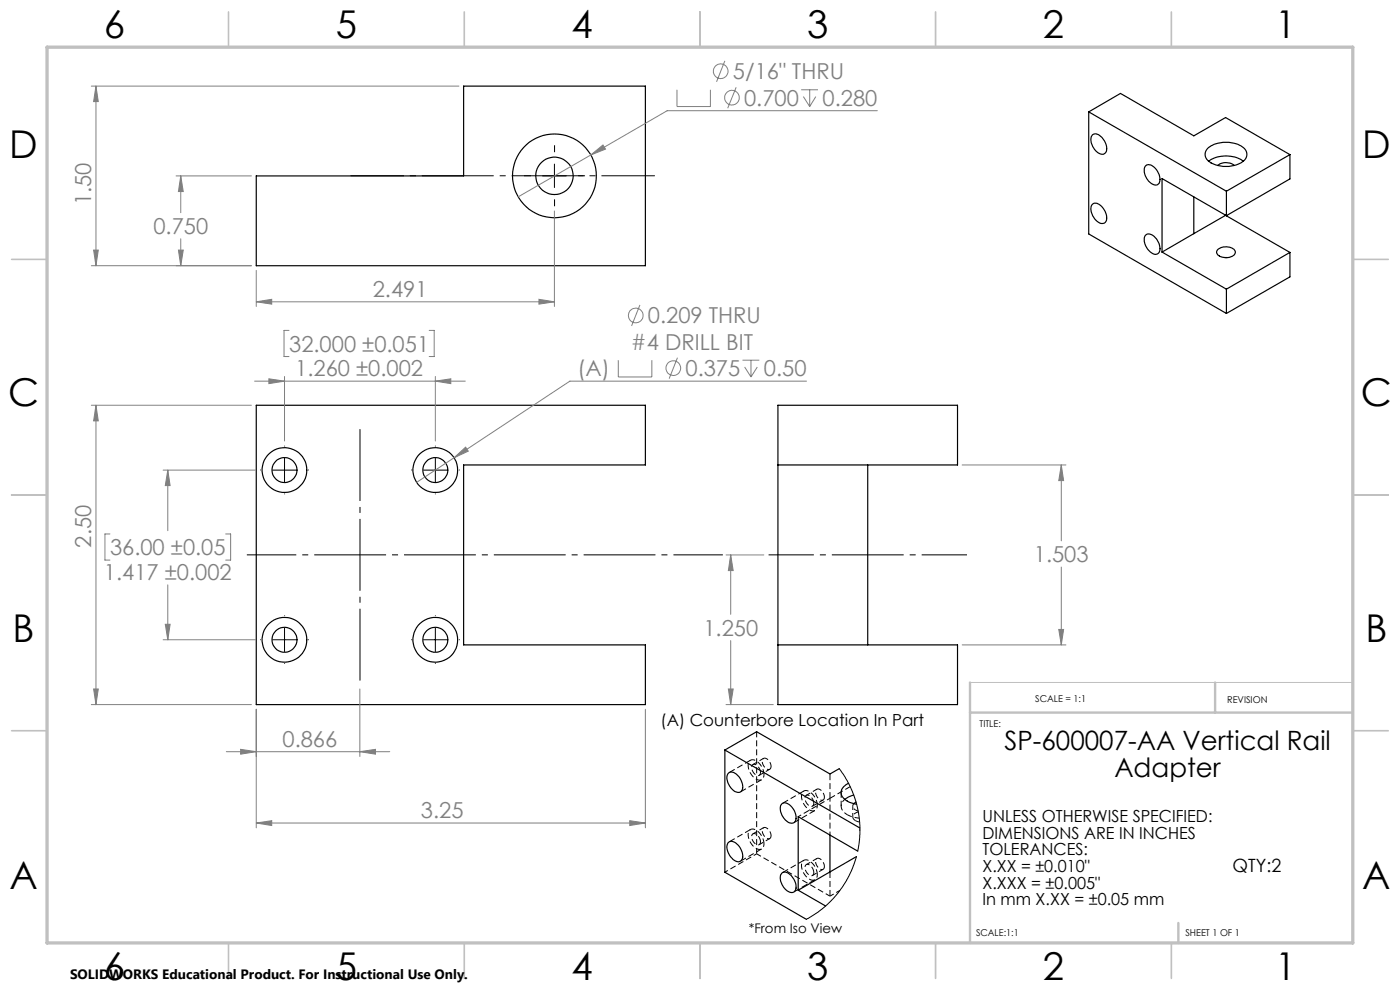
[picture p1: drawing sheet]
<svg xmlns="http://www.w3.org/2000/svg" width="297mm" height="210mm" viewBox="0 0 297 210" stroke-linecap="round" stroke-linejoin="round" font-family="sans-serif">
<g fill="none" stroke="#000" stroke-width=".25">
<path d="M54.4 37.3h44v-19h38.5v38.1h-82.5zM231 23.7l6.7-3.9 15.6 9 6.7-3.9 13.6 7.9M231 23.7l29.2 16.9M231 23.7v25.9l29.2 16.9M231.7 28.7a1.57 1.57 0 0 1 2.3 .7 2.59 2.59 0 0 1 .5 3.1 1.7 1.7 0 0 1-2.4-.9 2.7 2.7 0 0 1-.4-2.9zM243 35.2a1.55 1.55 0 0 1 2.3 .7 2.65 2.65 0 0 1 .4 3.1 1.67 1.67 0 0 1-2.2-.9 2.59 2.59 0 0 1-.5-2.9zM256.4 31.3a6.6 6.6 0 0 1 7.6 .2 1.87 1.87 0 0 1-.8 3.1 6.4 6.4 0 0 1-7.2-.8 1.77 1.77 0 0 1 .4-2.5zM256.4 34.2a6.5 6.5 0 0 1 7.3 0M258.3 35.1a2.84 2.84 0 0 1 3.5 0M273.6 32.8l-13.4 7.8M273.6 32.8v5.2l-13.4 7.7M231.8 43.3a1.84 1.84 0 0 1 2.3 1 2.3 2.3 0 0 1 .2 3 2.12 2.12 0 0 1-2.5-1.5 2.2 2.2 0 0 1 0-2.5z"/>
<path d="M243 49.9a1.62 1.62 0 0 1 2.3 .7 2.71 2.71 0 0 1 .4 3.1 1.35 1.35 0 0 1-1.9-.4 2.93 2.93 0 0 1-.8-3.4zM246.5 53.5l13.7 7.8M253.3 49.6l-6.8 3.9M253.3 49.6l6.7-3.9 13.6 7.8M253.3 41.8v7.8M258.4 52.8a2.79 2.79 0 0 1 3.6 .4 1.05 1.05 0 0 1-1 1.3 2.38 2.38 0 0 1-2.9-.9l.1-.5zM259.8 54.6h.5M260.2 40.6v5.1M260.2 45.7l-13.7-7.8v15.6M273.6 53.5v5.2l-13.4 7.8M273.6 53.5l-13.4 7.8M260.2 61.3v5.2"/>
<path d="M54.4 86h82.5v12.6h-38.5v38.2h38.5v12.7h-82.5zM165 98.6h38.1v-12.6h-38.1v63.5h38.1v-12.7h-38.1M184.1 98.6v38.2M153.8 159.1l6.7-3.9 15.6 9 1.9-1.2M153.8 159.1l28.6 16.5M153.8 159.1v25.9l17.3 10M154.5 164.1a1.38 1.38 0 0 1 2.1 .5 2.72 2.72 0 0 1 .6 3.3 1.74 1.74 0 0 1-2.3-.9 2.59 2.59 0 0 1-.4-2.9zM154.5 178.7a1.38 1.38 0 0 1 2.1 .5 2.73 2.73 0 0 1 .6 3.4 1.47 1.47 0 0 1-2.1-.7 2.87 2.87 0 0 1-.6-3.2zM165.9 170.5a2.04 2.04 0 0 1 2.5 1.3 2.18 2.18 0 0 1 0 2.7 1.97 1.97 0 0 1-2.3-1.3 2.29 2.29 0 0 1-.2-2.7zM176.1 177.1v7.9M180 166.1a2.04 2.04 0 0 0-1.4 2.8 4.4 4.4 0 0 0 3.1 1.7M181.1 168.7l-1.1 .3-.8 .6"/>
<path d="M181.6 170.1l-.5 .4M165.9 185.2a1.82 1.82 0 0 1 2.3 1.1 2.3 2.3 0 0 1 .2 2.9 2.3 2.3 0 0 1-2.6-1.8 1.93 1.93 0 0 1 .1-2.2zM169.3 188.8l5.9 3.4M176.1 185l-6.8 3.8M181.7 181.7l-5.6 3.3M182 180.5l-12.7-7.3v15.6"/>
<circle cx="117.6" cy="37.3" r="8.9"/>
<circle cx="117.6" cy="37.3" r="4"/>
<circle cx="60.3" cy="99.7" r="4.7"/>
<circle cx="60.3" cy="99.7" r="2.66"/>
<circle cx="92.3" cy="99.7" r="4.7"/>
<circle cx="92.3" cy="99.7" r="2.66"/>
<circle cx="60.3" cy="135.7" r="4.7"/>
<circle cx="60.4" cy="135.7" r="2.65"/>
<circle cx="92.3" cy="135.7" r="4.7"/>
<circle cx="92.4" cy="135.7" r="2.65"/>
</g>
<path d="M179.8 172.8a1.86 1.86 0 0 1-.6-3.2M180.9 171v2.3M181.5 174.1l.9 .3" fill="none" stroke="#000" stroke-width=".21" stroke-dasharray="1.3 .6" stroke-dashoffset=".5" stroke-linecap="butt"/>
<path d="M161.3 163.7a.65 .65 0 0 1-.3 .8 .65 .65 0 0 1-.9-.3 1.37 1.37 0 0 1-.3-2.1 1.65 1.65 0 0 1 1.5 1.6M161.3 178.4a.65 .65 0 0 1-.3 .8 .65 .65 0 0 1-.9-.3 1.37 1.37 0 0 1-.3-2.1 1.65 1.65 0 0 1 1.5 1.6M163.6 162.7a1.62 1.62 0 0 0-1.6-1.8 1.56 1.56 0 0 0 1.3 2.3l.3-.5M163.6 177.4a1.62 1.62 0 0 0-1.6-1.8 1.56 1.56 0 0 0 1.3 2.3l.3-.5M172.6 170.2a.65 .65 0 0 1-.3 .8 .65 .65 0 0 1-.9-.3 1.37 1.37 0 0 1-.2-2 1.65 1.65 0 0 1 1.4 1.5M174.9 169.3a1.62 1.62 0 0 0-1.6-1.9 1.56 1.56 0 0 0 1.3 2.3l.3-.4M182.1 172.2a1.02 1.02 0 0 0-1 .5 1.02 1.02 0 0 0 .1 1.1l.3 .3M182.3 173.5l-1.2-.2-1.3-.5M160.5 181.1l15.6 9M172.6 184.9a.65 .65 0 0 1-.3 .8 .65 .65 0 0 1-.9-.3 1.37 1.37 0 0 1-.2-2 1.65 1.65 0 0 1 1.4 1.5M174.9 184a1.62 1.62 0 0 0-1.6-1.9 1.56 1.56 0 0 0 1.3 2.3l.3-.4" fill="none" stroke="#000" stroke-width=".21" stroke-dasharray="1.3 .6" stroke-dashoffset=".2" stroke-linecap="butt"/>
<path d="M181.5 171.8a.82 .82 0 0 1-.4-1.3" fill="none" stroke="#000" stroke-width=".21" stroke-dasharray="1.3 .6" stroke-dashoffset=".8" stroke-linecap="butt"/>
<path d="M157.1 168l4.5-2.6M159.2 161.3l-4.5 2.6M159.2 176l-4.5 2.6M168.4 174.5l4.5-2.6M170.5 167.8l-4.5 2.6M176.1 164.2v5.1M182.1 172l-.6-.2M157.1 182.7l4.5-2.6M168.4 189.2l4.5-2.6M170.5 182.5l-4.5 2.6M176.1 184.9v5.2" fill="none" stroke="#000" stroke-width=".21" stroke-dasharray="1.3 .6" stroke-linecap="butt"/>
<path d="M162.1 164a1.13 1.13 0 0 1-.6 1.4 1.13 1.13 0 0 1-1.5-.4 3.1 3.1 0 0 1-1-3.5 1.55 1.55 0 0 1 2.3 .7l.4 .7 .4 1.1M162.1 178.7a1.13 1.13 0 0 1-.6 1.4 1.13 1.13 0 0 1-1.5-.4 3.1 3.1 0 0 1-1-3.6 1.55 1.55 0 0 1 2.3 .8l.4 .7 .4 1.1M173.4 170.6a1.13 1.13 0 0 1-.6 1.4 1.13 1.13 0 0 1-1.5-.5 3.1 3.1 0 0 1-1-3.5 1.55 1.55 0 0 1 2.3 .7l.5 .8 .3 1.1M173.4 185.3a1.13 1.13 0 0 1-.6 1.4 1.13 1.13 0 0 1-1.5-.5 3.1 3.1 0 0 1-1-3.5 1.55 1.55 0 0 1 2.3 .7l.5 .8 .3 1.1M178.2 188.9l-2.1 1.2" fill="none" stroke="#000" stroke-width=".21" stroke-dasharray="1.3 .6" stroke-dashoffset=".4" stroke-linecap="butt"/>
<path d="M169.3 173.2l6.8-3.9M176.1 169.3v7.8M153.8 185l6.7-3.9" fill="none" stroke="#000" stroke-width=".21" stroke-dasharray="1.3 .6" stroke-dashoffset=".6" stroke-linecap="butt"/>
<path d="M160.5 155.2v25.9M178.4 168.1v2.9M180.4 166.9l-4.3 2.4" fill="none" stroke="#000" stroke-width=".21" stroke-dasharray="1.3 .6" stroke-dashoffset=".1" stroke-linecap="butt"/>
<path d="M161.1 164.5l2.2-1.3M161.1 179.2l2.2-1.3M162 160.9l-2.3 1.3M162 175.6l-2.3 1.3M172.4 171l2.2-1.3M173.3 167.4l-2.3 1.3M172.4 185.7l2.2-1.3M173.3 182.1l-2.3 1.3" fill="none" stroke="#000" stroke-width=".21" stroke-dasharray="1.3 .6" stroke-dashoffset=".3" stroke-linecap="butt"/>
<path d="M115.1 37.3h5M117.6 34.8v5M57.9 99.7h5M60.4 97.2v5M89.9 99.7h5M92.4 97.2v5M57.9 135.7h5M60.4 133.2v5M89.9 135.7h5M92.4 133.2v5M178 163l1.2 1.8 1.2 2.1 .9 2.1 .6 2.2 .5 3.8v2.7l-.4 2.8M181.7 181.7l-.7 2-1.1 2.5-2.2 3.3-1.6 1.8-1.7 1.5-3.3 2.2" fill="none" stroke="#000" stroke-width=".21"/>
<g fill="none" stroke="#808080" stroke-width=".21">
<path d="M19.4 18.3h78M20.4 18.3l.4 3.2h-.9zM20.4 18.3v38.1M143.6 19v3.6h7.1v-3.6M153.8 12.9l-1.8 4.4M156.2 18.5l-1.8 4.5M170 19h3.5M171.8 19v3.6M37.4 37.3h15.9M38.3 37.3l.6 3.3h-1zM38.3 37.3v7.8M125.3 32.9l2.6-2.1 .5 .8z"/>
<path d="M125.3 32.9l-15.4 8.9M170.4 20.5l1.4 2.1M173.1 20.5l-1.3 2.1M186.1 23.5h-44.6l-16.2 9.4M19.4 56.4h33.9M19.9 53h.9l-.4 3.4zM37.9 53h1l-.6 3.4zM38.3 50.7v5.7M54.4 57.4v7.6M117.6 44.8v20.2M54.4 64l3.2-.5v1zM54.4 64h63.2"/>
<path d="M60.4 79.9v13.6M61.3 70.1h-1v5.5h1M91.1 70.1h1v5.5h-1M92.4 79.9v13.6M114.3 63.5l3.3 .5-3.3 .5zM131.2 76.4v3.6h7.1v-3.6M135.7 64.7l-1.7 4.4M143.7 75.9l-1.7 4.4M157.5 76.4h3.6M158 77.8l1.3 2.2M159.3 76.4v3.6M160.7 77.8l-1.4 2.2"/>
<path d="M19.4 86h33.9M20.4 86l.4 3.3h-.9zM20.4 86v63.5M34.6 99.7h19.6M35.6 99.7l.5 3.3h-1zM35.6 99.7v12.9M54 80.8h44.7M57 80.4l3.4 .4-3.4 .6zM92.4 80.8l3.2-.4v1zM96.3 97.1l2.5-2.2 .5 .8zM96.3 97.1l-7.9 5.2M171.1 80.8h-50.2l-24.6 16.3"/>
<path d="M204.1 98.6h22M225.1 98.6l.5 3.3h-1zM225.1 98.6v16.1M23.3 113.3h-1v5.5h1M47.9 113.3h1v5.5h-1M154 117.7h8M155 117.7l.5 3.3h-1zM155 117.7v12.6M34.6 135.7h19.6M35.1 132.4h1l-.5 3.3zM35.6 124.1v11.6M155 135.9v13.6"/>
<path d="M204.1 136.8h22M224.6 133.5h1l-.5 3.3zM225.1 120.3v16.5M19.4 149.5h33.9M19.9 146.1h.9l-.4 3.4zM48 159.4h34.7M51 159l3.4 .4-3.4 .6zM54.4 150.5v25.1M76.3 159.4l3.4-.4v1zM76.3 146.1v14.4M136.9 150.5v25.1M154 149.5h10"/>
<path d="M154.5 146.1h1l-.5 3.4zM54.4 174.6l3.2-.5v1zM54.4 174.6h82.5M133.6 174.1l3.3 .5-3.3 .5z"/>
<circle cx="152.9" cy="15.1" r="1.55"/>
<circle cx="155.3" cy="20.7" r="1.55"/>
<circle cx="134.9" cy="66.9" r="1.56"/>
<circle cx="142.8" cy="78.1" r="1.55"/>
</g>
<path d="M74.4 37.3h64.5" fill="none" stroke="#000" stroke-width=".21" stroke-dasharray="15.2 1.3 1.3 1.3" stroke-dashoffset="3.9" stroke-linecap="butt"/>
<g fill="none" stroke="#000" stroke-width=".21" stroke-dasharray="15.2 1.3 1.3 1.3" stroke-linecap="butt">
<path d="M112.6 37.3h-1.4M117.6 32.3v-1.5M122.6 37.3h1.5M117.6 42.3v1.5M55.4 99.7h-.2M60.4 94.7v-.2M65.4 99.7h.1M87.4 99.7h-.2M92.4 94.7v-.2M97.4 99.7h.1M60.4 104.7v.1M92.4 104.7v.1"/>
<path d="M55.4 135.7h-.2M60.4 130.7v-.2M65.4 135.7h.1M87.4 135.7h-.2M92.4 130.7v-.2M97.4 135.7h.1M60.4 140.7v.1M92.4 140.7v.1"/>
</g>
<path d="M52.4 117.7h100.9" fill="none" stroke="#000" stroke-width=".21" stroke-dasharray="15.2 1.3 1.3 1.3" stroke-dashoffset="4.8" stroke-linecap="butt"/>
<path d="M76.4 90.3v54.8" fill="none" stroke="#000" stroke-width=".21" stroke-dasharray="15.2 1.3 1.3 1.3" stroke-dashoffset="-.7" stroke-linecap="butt"/>
<path d="M163 117.7h42.1" fill="none" stroke="#000" stroke-width=".21" stroke-dasharray="15.2 1.3 1.3 1.3" stroke-dashoffset="5.6" stroke-linecap="butt"/>
<path d="M205.8 144.8h81.2" fill="none" stroke="#c0c0c0" stroke-width=".21"/>
<g fill="none" stroke="#c0c0c0" stroke-width=".35">
<path d="M48.5 2.5v7.5M98.5 2.5v7.5M148.5 2.5v7.5M198.5 2.5v7.5M248.5 2.5v7.5M2.5 55h7.5M287 55h7.5M2.5 105h7.5M287 105h7.5M2.5 155h7.5M287 155h7.5M48.5 200v7.5"/>
<path d="M98.5 200v7.5M148.5 200v7.5M198.5 200v7.5M248.5 200v7.5"/>
</g>
<path d="M205.8 144.8v55.2M205.8 151.2h81.2M257.8 144.8v6.4M250 195.8v4.2" fill="none" stroke="#c0c0c0" stroke-width=".5"/>
<path d="M10 10h277v190h-277z" fill="none" stroke="#c0c0c0" stroke-width=".7"/>
<g fill="#808080">
<path d="M114.3 63.5l3.3 .5-3.3 .5zM54.4 64l3.2-.5v1z"/>
<path d="M54.4 174.6l3.2-.5v1zM133.6 174.1l3.3 .5-3.3 .5zM51 159l3.4 .4-3.4 .6zM76.3 159.4l3.4-.4v1zM35.6 99.7l.5 3.3h-1zM35.1 132.4h1l-.5 3.3zM96.3 97.1l3-1.4-.5-.8zM57 80.4l3.4 .4-3.4 .6zM92.4 80.8l3.2-.4v1zM125.3 32.9l3.1-1.3-.5-.8zM38.3 37.3l.6 3.3h-1zM37.9 53h1l-.6 3.4zM225.1 98.6l.5 3.3h-1zM224.6 133.5h1l-.5 3.3zM155 117.7l.5 3.3h-1zM154.5 146.1h1l-.5 3.4z"/>
<path d="M20.4 86l.4 3.3h-.9zM19.9 146.1h.9l-.4 3.4zM20.4 18.3l.4 3.2h-.9zM19.9 53h.9l-.4 3.4z"/>
</g>
<g font-size="8.1">
<text x="22" y="8">6</text>
<text x="71.2" y="8">5</text>
<text x="121.2" y="8">4</text>
<text x="171.2" y="8">3</text>
<text x="221.2" y="8">2</text>
<text x="270.5" y="8">1</text>
<text x="2" y="33.6">D</text>
<text x="289" y="33.6">D</text>
<text x="1.7" y="86.1">C</text>
<text x="288.7" y="86.1">C</text>
<text x="2.7" y="136.1">B</text>
<text x="289.7" y="136.1">B</text>
<text x="2" y="188.6">A</text>
<text x="289" y="188.6">A</text>
<text x="22" y="208">6</text>
<text x="71.2" y="208">5</text>
<text x="121.2" y="208">4</text>
<text x="171.2" y="208">3</text>
<text x="221.2" y="208">2</text>
<text x="270.5" y="208">1</text>
</g>
<g font-size="5.6">
<text x="213.1" y="159.1">SP-600007-AA Vertical Rail</text>
<text x="236.4" y="164.8">Adapter</text>
</g>
<g font-size="4.7" fill="#808080">
<text x="155.5" y="16.8">5/16&quot; THRU</text>
<text x="157.9" y="22.4">0.700</text>
<text x="174.5" y="22.4">0.280</text>
<text x="19.4" y="43.5" transform="rotate(-90 19.4 43.5)">1.50</text>
<text x="32.6" y="49.6">0.750</text>
<text x="79.1" y="63">2.491</text>
<text x="137.5" y="68.6">0.209 THRU</text>
<text x="61.3" y="74.6">32.000 ±0.051</text>
<text x="133.9" y="74.2">#4 DRILL BIT</text>
<text x="62.6" y="79.8">1.260 ±0.002</text>
<text x="122.5" y="79.8">(A)</text>
<text x="145.4" y="79.8">0.375</text>
<text x="162.1" y="79.8">0.50</text>
<text x="19.4" y="116.1" transform="rotate(-90 19.4 116.1)">2.50</text>
<text x="23.3" y="117.8">36.00 ±0.05</text>
<text x="219.3" y="119.2">1.503</text>
<text x="22" y="123">1.417 ±0.002</text>
<text x="149.2" y="134.8">1.250</text>
<text x="59.9" y="158.4">0.866</text>
<text x="89.3" y="173.6">3.25</text>
</g>
<text font-size="3.9" x="261.5" y="185">QTY:2</text>
<g font-size="3.5">
<text x="140.1" y="154.1">(A) Counterbore Location In Part</text>
<text x="208.4" y="174.4">UNLESS OTHERWISE SPECIFIED:</text>
<text x="208.4" y="177.9">DIMENSIONS ARE IN INCHES</text>
<text x="208.4" y="181.5">TOLERANCES:</text>
<text x="208.4" y="185">X.XX = ±0.010&quot;</text>
<text x="208.4" y="188.5">X.XXX = ±0.005&quot;</text>
<text x="208.4" y="192">In mm X.XX = ±0.05 mm</text>
</g>
<text font-size="2.9" x="14.9" y="207.6">SOLIDWORKS Educational Product. For Instructional Use Only.</text>
<text font-size="2.8" x="158.9" y="197.9">*From Iso View</text>
<g font-size="2">
<text x="219.6" y="149">SCALE = 1:1</text>
<text x="260.3" y="149.2">REVISION</text>
<text x="207.8" y="154.1">TITLE:</text>
<text x="207.1" y="198.6">SCALE:1:1</text>
<text x="251.5" y="198.6">SHEET 1 OF 1</text>
</g>
</svg>
